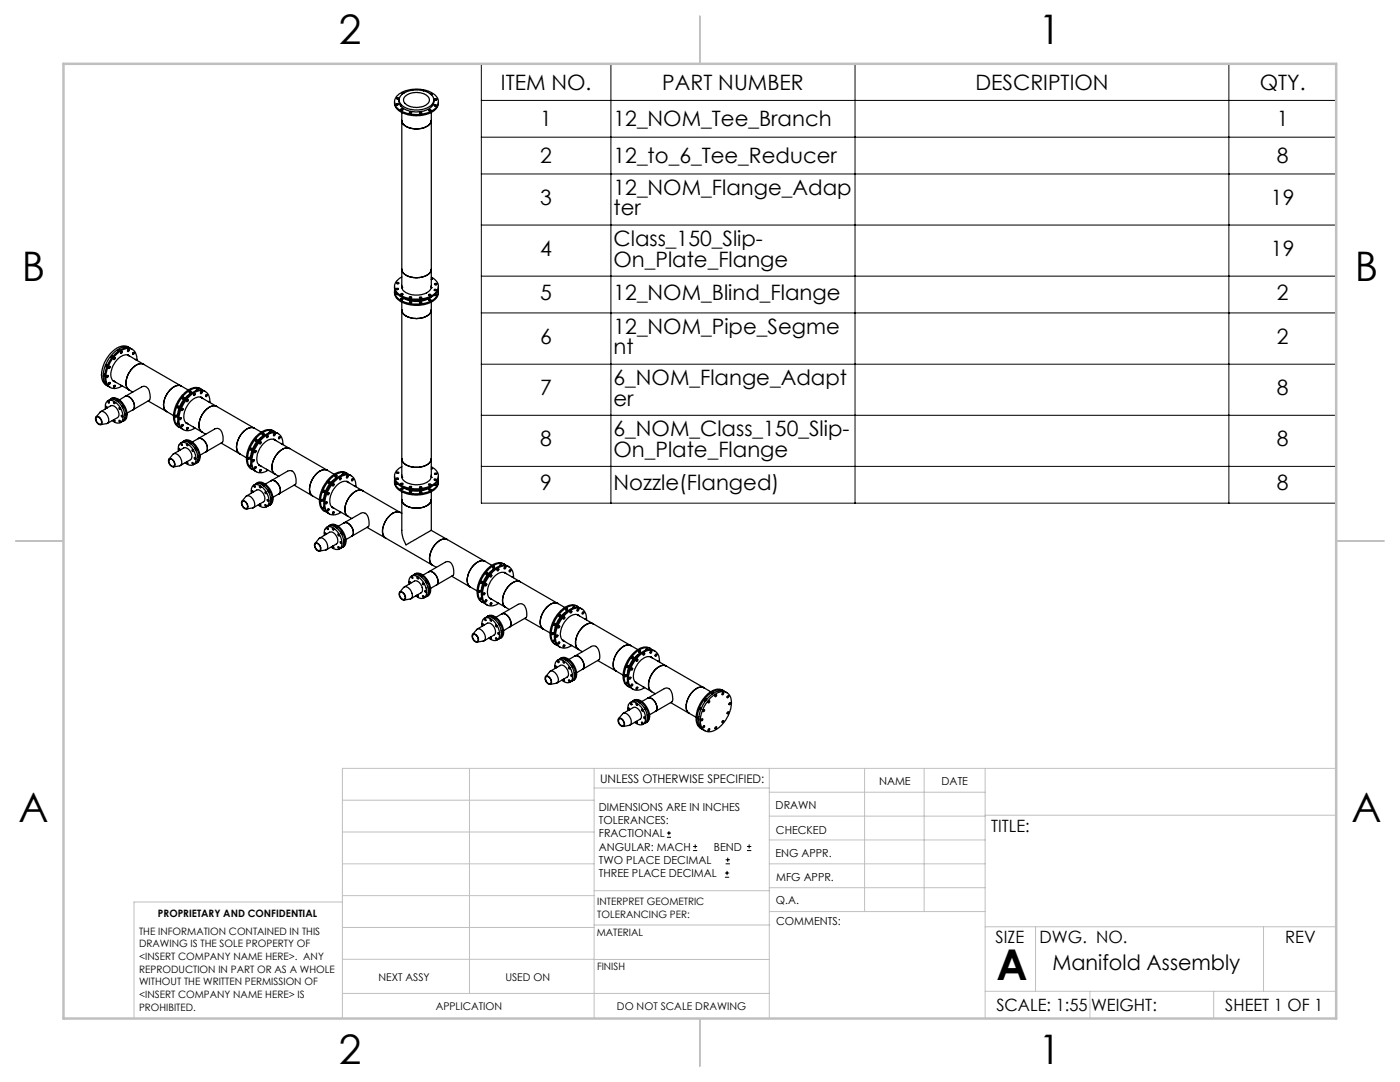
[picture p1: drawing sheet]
<svg xmlns="http://www.w3.org/2000/svg" width="279mm" height="216mm" viewBox="0 0 279 216" stroke-linecap="round" stroke-linejoin="round" font-family="sans-serif">
<g fill="none" stroke="#000" stroke-width=".25">
<path d="M79.2 19.6l.1-.1a.17 .17 0 0 1 .2 0 .17 .17 0 0 1 0 .3l-.3-.1zM79.2 19.1l.1-.1a6.2 6.2 0 0 1 7.8 .3 1.89 1.89 0 0 1-1 2.9l-.8 .3-1.8 .4-1.5-.1-1.4-.4a2.3 2.3 0 0 1-1.8-2.4zM79.3 19.8h.2M79.7 19.9v.4a2.63 2.63 0 0 0 2.7 2h1l1.2-.1a2.34 2.34 0 0 0 2-1.9v-.4M80.2 18.9l.6-.4 .9-.4 1-.1h1a2.76 2.76 0 0 1 2.9 1.9 2.28 2.28 0 0 1-2.2 1.9l-1.9 .1a2.73 2.73 0 0 1-2.8-1.9l.1-.7zM80.6 18.6a.19 .19 0 0 0-.2-.1 .19 .19 0 0 0-.1 .3M80.9 19.2l.7-.5 .7-.2h1.5a1.62 1.62 0 0 1 1.8 1.8l-.3 .4a3.5 3.5 0 0 1-4.7-.3 .93 .93 0 0 1 .3-1.2zM82.4 18h-.3M84.2 18.1h.3M85.8 18.7h.1a.16 .16 0 0 1 .3-.1 .16 .16 0 0 1-.1 .3M86.8 19.8l.1-.1a.18 .18 0 0 1 .3 .1 .18 .18 0 0 1-.1 .2 .18 .18 0 0 1-.3-.1zM86.9 20h.2"/>
<path d="M78.7 20.3a2.56 2.56 0 0 0 2.4 2.5l1.9 .3 1.8-.2a2.84 2.84 0 0 0 2.7-2.6M79.1 20.7h.1a.19 .19 0 0 1 .3 0 .19 .19 0 0 1 0 .3 .19 .19 0 0 1-.3-.1zM79.2 20.9h.2M80.1 21.7h.1a.18 .18 0 0 1 .2 .1 .18 .18 0 0 1 0 .2 .18 .18 0 0 1-.3 0l-.1-.1zM80.1 22h.2M80.2 24a2.26 2.26 0 0 0 2.4 1.7h1a2.34 2.34 0 0 0 2.5-1.7 2.64 2.64 0 0 1-3 1.7l-.9-.1a2.09 2.09 0 0 1-2-1.6zM80.2 21.9v.1M80.2 22.4v35M81.7 22.4h.1a.17 .17 0 0 1 .3-.1 .17 .17 0 0 1-.1 .3h-.3zM81.8 22.6h.2M83.9 22.6h.2M85.6 21.9a.19 .19 0 0 1 .3-.1 .19 .19 0 0 1 0 .3 .19 .19 0 0 1-.2 0 .19 .19 0 0 1-.1-.2z"/>
<path d="M85.7 22.1h.2M86.1 22.4v35M86.7 20.9a.2 .2 0 0 1 .4 0 .2 .2 0 0 1-.1 .3 .2 .2 0 0 1-.3-.1zM86.7 21.1h.3M78.7 58.2a2.62 2.62 0 0 0 2.4 2.4l1.6 .3h1.3l1.1-.3a2.63 2.63 0 0 0 2.4-2.4M78.7 57.2a2.62 2.62 0 0 0 2.4 2.5l1.6 .2h1.5a3.7 3.7 0 0 0 3.3-2.2v-.5M78.8 57.8a2.32 2.32 0 0 0 2 2.5l1.7 .4 2.3-.2a2.93 2.93 0 0 0 2.7-2.4v-.3M79.1 57.5h.1a.19 .19 0 0 1 .3 .1 .19 .19 0 0 1-.1 .2 .19 .19 0 0 1-.2-.1zM79.2 58.5a.18 .18 0 0 0-.1 .3 .18 .18 0 0 0 .3 0M79.2 58.8h.2M79.2 57.8h.2M79.3 56.6h.2"/>
<path d="M80.1 59.8h.2M80.1 58.8h.2M80.2 58.8h.1M80.2 53.7a2.37 2.37 0 0 0 2.5 1.7l1.5-.1a2.02 2.02 0 0 0 1.9-1.6M80.2 56.9a1.75 1.75 0 0 0 1.7 1.8l.8 .2 1.5-.1a1.9 1.9 0 0 0 1.9-1.9M80.2 55.3l-.2 .1a1.87 1.87 0 0 0-.8 2.9 6.3 6.3 0 0 0 7.6 .2 1.87 1.87 0 0 0-.7-3.2M80.2 57.1v.2M80.2 57.4h.1M80.2 59.8h.1M80.4 59.4h.1a5.3 5.3 0 0 0 5.4 0M81.7 59.2a.19 .19 0 0 1 .3 0 .19 .19 0 0 1 .1 .2h-.3zM81.8 59.4h.2"/>
<path d="M83.7 59.3a.18 .18 0 0 1 .3-.1 .18 .18 0 0 1 0 .3h-.3zM83.9 59.5h.2M85.5 59.8h.1a.2 .2 0 0 1 .2-.1 .2 .2 0 0 1 .1 .2h-.3zM85.7 59.9h.2M85.7 58.9h.2M86.1 55.5l.2 .1-.2 .2M86.1 57.1v.2M86.1 55.7v.1M86.1 57.4h.1M86.6 57.8l.2-.1a.19 .19 0 0 1 .3 0 .19 .19 0 0 1-.1 .3 .19 .19 0 0 1-.3 0zM86.7 58.9h.3M86.7 58h.3"/>
<path d="M86.9 56.8h.2M86.9 58.7a.19 .19 0 0 1 .1 .3 .19 .19 0 0 1-.3-.1h-.1M21 74.6a.19 .19 0 0 0-.3 .2 .19 .19 0 0 0 .2 .2M21.4 74.9a.18 .18 0 0 1 .2 .3 .17 .17 0 0 1-.3 0zM21.4 75l-.1 .1M21.4 72.9a.18 .18 0 0 0-.3 0 .18 .18 0 0 0 .2 .3M21.5 80l.4-.2a2.3 2.3 0 0 1 2.6 1.6l.1 .1a2 2 0 0 1-.2 2.6l-.4 .2M21.7 73.2a.15 .15 0 0 1 .3 0 .15 .15 0 0 1-.2 .2 .15 .15 0 0 1-.1-.1zM21.8 76.3a.16 .16 0 0 1 .2 .1 .16 .16 0 0 1-.1 .2 .16 .16 0 0 1-.2-.1zM21.8 73.2l-.1 .1M21.8 76.3l-.1 .3M21.9 79.7a1.61 1.61 0 0 1 2.2 .6l.7 1.1 .3 .8a1.43 1.43 0 0 1-.7 1.9"/>
<path d="M22.1 79.6a2.04 2.04 0 0 1 2.6 1.2l.6 1.3a1.61 1.61 0 0 1-.6 1.9M22.5 71.2a.17 .17 0 0 0-.3 0 .17 .17 0 0 0 .1 .2M22.5 76h.1M22.5 76l3.3 1.8M22.6 76l.2 .1M22.8 71.4a.15 .15 0 0 1 .2 .1 .15 .15 0 0 1-.1 .2 .15 .15 0 0 1-.2-.1zM22.8 71.4l-.1 .2M22.8 76.9l-.1 .2M23.2 80l.2-.2 .1 .4M23.4 79.8l.1 .2M23.5 80h.1M23.8 69.9a.19 .19 0 0 0-.2 0 .19 .19 0 0 0-.1 .2"/>
<path d="M24.1 76.8l.1 .1M24.1 70.2a.17 .17 0 0 1 .3 0 .17 .17 0 0 1-.1 .2l-.2 .1zM24.2 70.2l-.1 .1M25 79.1a1.84 1.84 0 0 1 1.8 2.1l-.3 .6M25 79.1l3.3-1.9a1.08 1.08 0 0 1 1.5 1.1l.2 .9-.1 .6-3.4 2M25 79.1h.1a1.86 1.86 0 0 1 1.5 2.6l-.1 .1M25 79.1l-1.2 .7M25.5 70.8h.1M25.5 70.8l3.2 1.9M25.5 69.8a.18 .18 0 0 1 .3 .1 .18 .18 0 0 1-.2 .2h-.2zM25.6 69.8l-.1 .2M25.6 70.9l.1 .1"/>
<path d="M25.8 77.8l.7 .4M25.9 69.4l-.3-.2a3.2 3.2 0 0 0-3.6 1.4l-1 1.5-.5 1.4a2.9 2.9 0 0 0 .7 3.3l.3 .2M25.9 71.1a1.88 1.88 0 0 0-2.5 .7l-.9 1.4a2.21 2.21 0 0 0 .3 2.9l.2 .1M26 69.5a2.67 2.67 0 0 0-3.4 .9l-1.2 1.6-.4 1.1-.4 1.2a2.45 2.45 0 0 0 1.1 2.8M26.4 69.7a2.65 2.65 0 0 0-3.2 .7l-1.3 1.5-.7 1.7a3 3 0 0 0 .8 3.7M26.5 70.4h.1a.15 .15 0 0 1 .2 0 .15 .15 0 0 1-.1 .2l-.2 .1zM26.6 70.4l-.1 .2M27 71.7l.2 .1M27.3 71.9a1.92 1.92 0 0 0-.8-2.1 1.92 1.92 0 0 0-2.3 .1l-.8 .7-1.1 1.2-.8 1.6-.3 1.2a2.26 2.26 0 0 0 1.3 2.9h.7l1.2-.5M28.7 72.7a2.37 2.37 0 0 0-2.7 1.3l-.4 .6-.4 1.2a1.81 1.81 0 0 0 .6 2M28.7 72.7a2.49 2.49 0 0 0-2.9 1.7l-.6 1.3a1.86 1.86 0 0 0 .6 2.1M28.7 72.7l7.5 4.3"/>
<path d="M36.2 77a2.29 2.29 0 0 0-2.7 1.3l-.6 1.1a2.2 2.2 0 0 0 .4 2.7M36.2 77a2.42 2.42 0 0 0-2.8 1.5l-.6 1.3a1.93 1.93 0 0 0 .5 2.3M36.2 77l1.4 .8M36.5 79.3l-.1 .2M37.4 79.8l-.1 .2M37.9 78.1l-.1 .1M38.2 78.5l-.8 .5-1.1 1.2-.6 1.3-.2 1.7M38.7 78.6l-.1 .1M39.3 77.7l-.1 .2M39.5 77.9a.19 .19 0 0 0-.3-.2 .19 .19 0 0 0 0 .3M40 78.3a.18 .18 0 0 1 .3-.1 .18 .18 0 0 1 .1 .2 .18 .18 0 0 1-.2 .1l-.2 .1zM40 79.3h.1"/>
<path d="M40 79.3l3.3 1.8M40.1 77.6a2.7 2.7 0 0 0-3.4 1l-1.1 1.4-.8 2a2.68 2.68 0 0 0 .9 3.2M40.1 78.2l-.1 .2M40.2 79.3l.1 .1M40.4 77.9a2.48 2.48 0 0 0-3.3 .6l-1.3 1.6-.7 1.4-.2 1a2.33 2.33 0 0 0 1.2 2.9M40.5 79.5a1.67 1.67 0 0 0-2.4 .5l-.6 .8-.6 1a2.11 2.11 0 0 0 .5 2.8h.1M41 78.1a2.85 2.85 0 0 0-3.6 1.1l-1.1 1.4-.5 1.1-.3 1.2a2.53 2.53 0 0 0 1.1 2.8M41.1 78.8a.18 .18 0 0 1 .3 .2 .18 .18 0 0 1-.3 .1h-.1zM41.1 78.8l-.1 .2M80.2 61.8a2.15 2.15 0 0 0 2.2 1.7l.9 .1 1.3-.3a1.83 1.83 0 0 0 1.5-1.5 2.51 2.51 0 0 1-2.7 1.7 2.84 2.84 0 0 1-3.2-1.5zM80.2 60.3v34.9M81.7 60.3l.1-.1a.19 .19 0 0 1 .3 0 .19 .19 0 0 1 0 .3 .19 .19 0 0 1-.3-.1z"/>
<path d="M81.8 60.4h.2M83.7 60.4a.22 .22 0 0 1 .3-.2 .22 .22 0 0 1 .1 .3h-.3zM83.9 60.5h.2M86.1 60.3v34.9M19.2 83.2l.8-.9a.9 .9 0 0 1 1.3 .5l.3 .6a.82 .82 0 0 1-.3 1.1l-1.2 .2M19.2 83.2a.9 .9 0 0 1 1.2 1 .48 .48 0 0 1-.4 .6 .48 .48 0 0 1-.6-.4l-.3-.6zM19.2 83.3a.86 .86 0 0 1 1 1.1 .51 .51 0 0 1-.5 .2 .51 .51 0 0 1-.4-.5l-.2-.5zM20.1 82.2l2.1-1.2a1.61 1.61 0 0 1 1.3 2.3l-2.1 1.2M21.1 81.6a1.18 1.18 0 0 1 1.1-1.7 3.4 3.4 0 0 1 2.2 4.1 1.29 1.29 0 0 1-2-.1M21.3 81.4a.16 .16 0 0 1-.2-.1 .16 .16 0 0 1 .2-.2v.3M21.6 80.1a.19 .19 0 0 1 .2 .1 .19 .19 0 0 1-.1 .2zM22.6 80.2h.1a.18 .18 0 0 1 .2 .1 .18 .18 0 0 1-.1 .2z"/>
<path d="M22.7 83.7a.18 .18 0 0 1 .3 .2 .18 .18 0 0 1-.3 .2l-.1-.3M24.2 82.9h.1a.16 .16 0 0 1 .2 .2 .16 .16 0 0 1-.3 0zM24.3 81a.17 .17 0 0 1 .3-.1 .17 .17 0 0 1 0 .3 .17 .17 0 0 1-.2 0zM24.5 81l.1 .2M24.9 82.5a.16 .16 0 0 1 .2 .2 .16 .16 0 0 1-.2 .1M25 82.5l.1 .2M25 82.6h.1M26.5 81.8l-1.2 .6M29.6 80l3.7 2.1M33.3 82.1l1.3 .8M33.7 91.7a.94 .94 0 0 1 1.2 1.1 .5 .5 0 0 1-.5 .4 .5 .5 0 0 1-.5-.4l-.2-.5zM33.7 91.6l.8-.9a1.18 1.18 0 0 1 1.6 .9l.1 .2a.82 .82 0 0 1-.4 1.2l-1.2 .2"/>
<path d="M33.8 91.7a.88 .88 0 0 1 1 1.1 .48 .48 0 0 1-.5 .3 .48 .48 0 0 1-.4-.5 .76 .76 0 0 1-.1-.9zM34.6 90.6l2.1-1.2a1.61 1.61 0 0 1 1.5 2l-.2 .3-2 1.2M35.1 82.9a.16 .16 0 0 1 .2 .1 .16 .16 0 0 1-.1 .2 .16 .16 0 0 1-.2-.2zM35.1 82.9l-.1 .2M35.5 81a.17 .17 0 0 1 .1 .3 .17 .17 0 0 1-.3 0zM35.5 81.1l-.1 .1M35.5 84.3l-.1 .2M35.5 84.2a.18 .18 0 0 0-.2 .3 .17 .17 0 0 0 .3 .1v-.1M35.6 90a1.16 1.16 0 0 1 .1-1.3 1.16 1.16 0 0 1 1.3-.4v.1a3.4 3.4 0 0 1 1.9 4.1 1.26 1.26 0 0 1-1.9-.2M35.9 89.8a.16 .16 0 0 0 0-.2 .16 .16 0 0 0-.2 .1l.2 .2M35.9 83.4a.16 .16 0 0 1 .2 .1 .16 .16 0 0 1-.1 .2 .16 .16 0 0 1-.2-.1zM35.9 83.4l-.1 .2"/>
<path d="M36.1 88.4l.3-.2a1.95 1.95 0 0 1 2.4 1.1l.4 .9a1.92 1.92 0 0 1-.3 2.3l-.3 .2M36.1 88.5a.17 .17 0 0 1 .3 .1 .17 .17 0 0 1-.2 .2zM36.3 81.6a.18 .18 0 0 1 .2-.1 .18 .18 0 0 1 .1 .2 .18 .18 0 0 1-.2 .2h-.2zM36.3 84.8a.17 .17 0 0 1 .3 .1 .17 .17 0 0 1-.2 .2h-.2zM36.3 81.6l-.1 .1M36.3 84.8l-.1 .1M36.5 88.2a1.48 1.48 0 0 1 2.1 .4l.2 .3a2.86 2.86 0 0 1 .6 3.4l-.4 .2M36.7 88a2.04 2.04 0 0 1 2.6 1.2l.5 1.3a1.52 1.52 0 0 1-.6 1.9M37.1 84.3h.1M37.1 84.3l3.2 1.9M37.2 84.5h.1M37.3 92.1a.18 .18 0 0 1 .2 .2 .18 .18 0 0 1-.2 .2l-.1-.3"/>
<path d="M37.4 85.3l-.1 .2M37.4 85.3a.17 .17 0 0 1 .1 .2 .17 .17 0 0 1-.2 .1zM37.8 88.4l.2-.2 .1 .3M38 88.3l.1 .2M38.1 88.4h-.1M38.1 88.5v.1M38.6 85.2l.2 .1M39.1 89.4l.1 .2M39.4 90.9a.16 .16 0 0 1 .3 .1 .16 .16 0 0 1-.2 .2M39.5 90.9l.2 .3M39.5 87.5a1.69 1.69 0 0 1 1.9 1.8l-.1 .6-.2 .3a1.66 1.66 0 0 0-.5-2.4 .83 .83 0 0 0-1.1-.3zM39.5 87.5l3.3-1.9a1.11 1.11 0 0 1 1.6 1.1l.1 1.2-.1 .4-4.5 2.5"/>
<path d="M39.5 87.5l-1.1 .7M39.6 91v.1M40.3 86.2l.8 .4M41.6 80.1l.1 .1M41.9 80.3a1.9 1.9 0 0 0-2.2-2.3l-.3 .1a6.4 6.4 0 0 0-3.6 6.6 1.78 1.78 0 0 0 3 .8l.1-.1M43.3 81.1a2.33 2.33 0 0 0-2.7 1.2l-.7 1.5a1.96 1.96 0 0 0 .4 2.4M43.3 81.1a2.42 2.42 0 0 0-2.8 1.4l-.6 1.4a1.97 1.97 0 0 0 .4 2.3M43.3 81.1l7.5 4.3M44.1 88.4l3.7 2.2M47.8 90.6l1.4 .7M48.3 100a1.02 1.02 0 0 1 1 .5 1.02 1.02 0 0 1-.1 1.1 1.13 1.13 0 0 1-.9-1.6zM49.2 99l2-1.2a1.58 1.58 0 0 1 1.6 1.8l-.1 .5-2.1 1.2"/>
<path d="M49.6 91.3a.18 .18 0 0 1 .3 .1 .18 .18 0 0 1-.2 .2h-.1zM49.7 91.3l-.1 .2M50 89.5a.16 .16 0 0 1 .3 0 .18 .18 0 0 1-.2 .3h-.1zM50.1 89.5l-.2 .2M50.1 92.7l-.2 .2M50.1 92.6a.18 .18 0 0 0-.2 .3 .18 .18 0 0 0 .3 .1M50.2 98.4a1.18 1.18 0 0 1 1-1.7h.1a3.5 3.5 0 0 1 2.2 4 1.18 1.18 0 0 1-2 .1M50.4 91.9a.17 .17 0 0 1 .3-.1 .17 .17 0 0 1-.1 .3h-.2zM50.5 98.2a.16 .16 0 0 0 0-.3 .16 .16 0 0 0-.3 .1l.2 .2M50.5 91.8l-.1 .2M50.7 96.8l.3-.2a2.26 2.26 0 0 1 2.6 1.5l.2 .6a1.84 1.84 0 0 1-.3 2.2l-.3 .2M50.8 85.4a2.51 2.51 0 0 0-2.9 1.7l-.4 .7a2.23 2.23 0 0 0 .3 2.8"/>
<path d="M50.8 85.4a2.34 2.34 0 0 0-2.7 1.3l-.5 1a2.25 2.25 0 0 0 .2 2.9M50.8 85.4l1.3 .8M50.9 90a.19 .19 0 0 1 .2 .2 .19 .19 0 0 1-.3 .1zM50.9 90l-.1 .2M50.9 93.2l-.1 .1M51 87.7a.15 .15 0 0 1 .2 .1 .15 .15 0 0 1-.1 .2 .15 .15 0 0 1-.2-.1zM51 87.7l-.1 .2M51.1 96.6a1.73 1.73 0 0 1 2.4 .8l.4 .6 .4 1a1.43 1.43 0 0 1-.7 1.9M51.3 96.4a1.8 1.8 0 0 1 2.4 .9 2.56 2.56 0 0 1 .3 3.4l-.2 .1M51.7 92.7l3.9 2.3M51.8 92.9h.1M51.9 93.8a.18 .18 0 0 1 .3 0 .18 .18 0 0 1-.2 .3l-.2-.1z"/>
<path d="M51.9 88.2l-.1 .2M51.9 93.8l-.1 .1M52 88.2a.19 .19 0 0 1 .1 .2 .19 .19 0 0 1-.3 .1zM52.4 96.8a.16 .16 0 0 1 .2-.1 .16 .16 0 0 1 .1 .2M52.4 86.5a.18 .18 0 0 1 .2 0 .18 .18 0 0 1 .1 .2 .18 .18 0 0 1-.2 .1l-.2-.1zM52.5 86.5l-.1 .2M52.6 96.7l.1 .2M52.6 96.8h.1M52.7 96.9l-.1 .1M52.8 86.9h-.1a5.4 5.4 0 0 0-2.6 4.7M53.2 93.6l.1 .1M53.3 87a.16 .16 0 0 1 .2 .1 .16 .16 0 0 1-.1 .2 .16 .16 0 0 1-.2-.2z"/>
<path d="M53.3 87l-.1 .2M53.7 97.8l.1 .2M53.8 86.1l-.1 .2M54 99.3a.16 .16 0 0 1 .2 .1 .16 .16 0 0 1-.2 .2M54 86.3v-.2a.2 .2 0 0 0-.2 0 .2 .2 0 0 0-.1 .3M54.1 99.3l.1 .3M54.1 95.9l3.3-1.9a1.12 1.12 0 0 1 1.6 1.1l.1 1.3-.2 .3M54.1 95.9l-1.1 .7M54.2 95.9a1.9 1.9 0 0 1 1.6 2.5l-.2 .2a1.74 1.74 0 0 0-.6-2.5l-.5-.3zM54.2 99.4h-.1M54.6 87.7h.1M54.6 87.7l3.2 1.8"/>
<path d="M54.7 86a2.7 2.7 0 0 0-3.4 1l-.7 .7-.7 1.1-.7 2a2.41 2.41 0 0 0 1.1 2.8M54.7 86.6l-.1 .2M54.7 86.6a.17 .17 0 0 1 .2 .1 .17 .17 0 0 1-.1 .2 .17 .17 0 0 1-.2-.1zM54.7 87.7l.1 .1M55 86.3a2.48 2.48 0 0 0-3.3 .6l-.8 .8-.7 1.1-.6 1.4-.1 .7a2.28 2.28 0 0 0 1.1 2.9h.1M55 87.9a1.78 1.78 0 0 0-2.4 .6l-.8 1.1a2.58 2.58 0 0 0 0 3.3l.3 .1M55.6 86.5a2.85 2.85 0 0 0-3.6 1.1l-1.1 1.4-.5 1.1-.3 1.2a2.53 2.53 0 0 0 1.1 2.8M55.7 87.2a.15 .15 0 0 1 .2 .1 .15 .15 0 0 1-.1 .2 .15 .15 0 0 1-.2-.2zM55.7 90.2l-.7 .8-.5 1.1a2.1 2.1 0 0 0 .4 2.5 2.16 2.16 0 0 1-.4-2.7l.5-1 .6-.7a1.94 1.94 0 0 1 2.2-.7 2.05 2.05 0 0 0-2.1 .7zM55.7 87.2l-.1 .2M56.1 88.5l.2 .1M56.4 88.7a1.88 1.88 0 0 0-.7-2 1.88 1.88 0 0 0-2.1-.1l-1 .6-.9 1.1a5.4 5.4 0 0 0-1.2 5.2 1.88 1.88 0 0 0 3 .3"/>
<path d="M57.8 89.5l7.5 4.3M58.7 96.8l3.7 2.2M58.9 96.7l-4.4 2.5M62.4 99l1.3 .7M64.2 99.7l-.1 .2M64.6 97.9l-.1 .2M64.6 97.9a.16 .16 0 0 1 .2 .1 .16 .16 0 0 1-.1 .2 .16 .16 0 0 1-.2-.1zM65.3 93.8a2.42 2.42 0 0 0-2.7 1.4l-.6 1.2a2.14 2.14 0 0 0 .4 2.6M65.3 93.8a2.49 2.49 0 0 0-2.7 1.4l-.6 1.2a2.17 2.17 0 0 0 .4 2.6M65.3 93.8l1.4 .9M65.4 98.4h.1a.17 .17 0 0 1 .1 .2 .17 .17 0 0 1-.3 0zM65.5 98.4l-.1 .2"/>
<path d="M65.6 96.1a.17 .17 0 0 1 .2 .1 .17 .17 0 0 1-.1 .2 .17 .17 0 0 1-.2 0zM65.6 96.1l-.1 .2M66.4 96.7a.18 .18 0 0 1 .2-.1 .18 .18 0 0 1 .1 .2 .18 .18 0 0 1-.2 .1l-.1 .1zM66.5 96.6l-.1 .2M67 94.9a.15 .15 0 0 1 .2 .2 .15 .15 0 0 1-.3 0zM67 94.9l-.1 .2M67.4 95.2l-1.2 .9-1 1.3-.5 1.6-.1 1M67.8 95.4a.18 .18 0 0 1 .3 .1 .18 .18 0 0 1-.2 .2h-.1zM67.9 95.4l-.1 .2M68.4 94.5l-.1 .2M68.6 94.7a.17 .17 0 0 0-.2-.2 .17 .17 0 0 0-.1 .2v.1M69.2 96.1h.1"/>
<path d="M69.2 96.1l3.2 1.8M69.3 95l-.2 .2M69.3 94.4a2.64 2.64 0 0 0-3.4 .8l-.6 .8-.8 1.1-.5 1.4a2.92 2.92 0 0 0 .7 3.4l.2 .2M69.3 96.1l.1 .1M69.6 94.7a2.35 2.35 0 0 0-3.2 .5l-1 1-.7 1-.4 1-.3 1.1a2.26 2.26 0 0 0 1.2 2.9M69.6 96.3a1.93 1.93 0 0 0-2.6 .7l-.7 1.2a2.45 2.45 0 0 0 .2 3.2h.1M70.1 94.9a2.7 2.7 0 0 0-3.4 .9l-.8 .9a5.2 5.2 0 0 0-.9 5.2l.7 .7M70.3 95.6l-.1 .2M70.3 95.6v-.1a.18 .18 0 0 1 .1 .3 .18 .18 0 0 1-.2 0zM70.7 96.9l.1 .1M71 97.1a1.93 1.93 0 0 0-.8-2.1 1.93 1.93 0 0 0-2.3 .1l-1.7 1.6-.9 1.6-.2 .8a2.83 2.83 0 0 0 .8 3.6 2.63 2.63 0 0 0 2.2-.5M72.4 97.9a2.41 2.41 0 0 0-2.8 1.5l-.6 1.1-.1 .6a1.73 1.73 0 0 0 .5 1.9"/>
<path d="M72.4 97.9a2.3 2.3 0 0 0-2.7 1.3l-.7 1.3a2.14 2.14 0 0 0 .4 2.5M72.4 97.9l7.5 4.4M78.7 96a2.56 2.56 0 0 0 2.4 2.5l1.2 .2 1 .1 2-.3 .8-.4M78.7 95a2.56 2.56 0 0 0 2.4 2.5l1.4 .3 1.5-.1a3.6 3.6 0 0 0 3.5-2.3v-.4M78.8 95.6a2.37 2.37 0 0 0 2 2.5l1.9 .4h1.5a3.7 3.7 0 0 0 3.3-2.2v-.7M79.1 95.4a.2 .2 0 0 1 .2-.1 .2 .2 0 0 1 .1 .3h-.3zM79.2 96.4a.17 .17 0 0 0-.1 .2 .17 .17 0 0 0 .3 0M79.2 96.6h.2M79.2 94.3a.2 .2 0 0 1 .3-.2 .2 .2 0 0 1 .1 .3 .2 .2 0 0 1-.3 0zM79.2 95.6h.2M79.3 94.4h.2M80 96.4a.18 .18 0 0 1 .3 0 .18 .18 0 0 1 0 .3l-.3-.1z"/>
<path d="M80.1 97.6h.2M80.1 96.7h.2M80.2 96.6v.1M80.2 91.5a2.41 2.41 0 0 0 2.4 1.7l1.7-.1a2.05 2.05 0 0 0 1.8-1.6 2.51 2.51 0 0 1-2.7 1.7h-.8a2.25 2.25 0 0 1-2.4-1.7zM80.2 94.8a1.89 1.89 0 0 0 2 1.8l1.3 .1a2.31 2.31 0 0 0 2.6-1.8v-.1M80.2 93.1a1.89 1.89 0 0 0-.9 3.1l.9 .7 .9 .4 1.6 .2h1.3a3.7 3.7 0 0 0 3.5-2.2 2.1 2.1 0 0 0-1.4-2.2M80.2 95v.1M80.2 99.7a2.47 2.47 0 0 0 2.8 1.7l1.2-.1a2.1 2.1 0 0 0 1.9-1.6 2.64 2.64 0 0 1-3 1.7l-1.2-.2a1.94 1.94 0 0 1-1.7-1.5zM80.2 95.2h.1M80.2 98.1v8.1l.2 1.2 .4 .9a.38 .38 0 0 0 .3 .4 .38 .38 0 0 0 .5-.3l4.5-2.6M80.2 97.6h.1M80.4 97.2l1.1 .6 1.3 .2 1.9-.2 1.2-.6"/>
<path d="M81.7 97.1l.2-.1a.18 .18 0 0 1 .2 .1 .18 .18 0 0 1 0 .3 .18 .18 0 0 1-.3-.1zM81.8 98h.1a.18 .18 0 0 1 .2 .1 .18 .18 0 0 1-.1 .3 .18 .18 0 0 1-.2-.2zM81.8 98.3h.2M81.8 97.3h.2M83.9 98.3h.2M83.9 97.3h.2M85.5 97.6h.1a.19 .19 0 0 1 .3-.1 .19 .19 0 0 1 0 .3 .19 .19 0 0 1-.2 0zM85.5 96.6h.1a.19 .19 0 0 1 .3-.1 .19 .19 0 0 1 0 .3 .19 .19 0 0 1-.2 0zM85.7 97.8h.2M85.7 96.8h.2M86.1 93.3l.2 .2-.2 .1M86.1 95v.1"/>
<path d="M86.1 93.6h.1M86.1 95.2h.1M86.1 98.1v7.7M86.6 95.6h.1a.2 .2 0 0 1 .3-.1 .2 .2 0 0 1 0 .3 .2 .2 0 0 1-.3 0zM86.7 96.8h.3M86.7 95.8h.3M86.9 94.7h.2M86.9 96.6h.1a.19 .19 0 0 1-.1 .3 .19 .19 0 0 1-.3-.2M87.5 96a2.15 2.15 0 0 1-1.4 2.1M48.3 100l.8-.9a1.19 1.19 0 0 1 1.6 .9v.1a.86 .86 0 0 1-.3 1.3l-1.2 .2M48.3 100.1a.86 .86 0 0 1 .9 .4 .86 .86 0 0 1 0 1h-.2a1.15 1.15 0 0 1-.7-1.4zM51.8 100.6a.17 .17 0 0 0 0 .3 .17 .17 0 0 0 .3-.1l-.3-.2"/>
<path d="M62.9 108.4l.7-.9a1.05 1.05 0 0 1 1.6 .7v.1a.94 .94 0 0 1-.2 1.4l-1.3 .3M62.9 108.4a.98 .98 0 0 1 1.1 1.2 .5 .5 0 0 1-.5 .4 .5 .5 0 0 1-.5-.5l-.2-.6zM62.9 108.5l.1-.1a.88 .88 0 0 1 .8 .5 .88 .88 0 0 1-.1 1 1.02 1.02 0 0 1-.8-1.4zM63.8 107.4l2-1.2a1.64 1.64 0 0 1 1.6 2l-.2 .3-2.1 1.2M64.6 101.1l-.1 .2M64.7 101a.18 .18 0 0 0-.2 .2 .18 .18 0 0 0 .2 .2M64.7 106.8a1.21 1.21 0 0 1 1.1-1.7 3.4 3.4 0 0 1 2.3 4.2 1.29 1.29 0 0 1-2-.2M65.1 106.6a.16 .16 0 0 0-.1-.3 .16 .16 0 0 0-.2 .2l.2 .1M65.1 106.6h.1M65.1 100.2l-.1 .2M65.2 105.2l.4-.2a2.4 2.4 0 0 1 2.6 1.7l.2 .4a1.8 1.8 0 0 1-.3 2.2M65.5 101.6a.18 .18 0 0 1 .2 .1 .18 .18 0 0 1-.2 .2l-.2-.1z"/>
<path d="M65.5 101.6l-.1 .2M65.6 105a1.66 1.66 0 0 1 2.3 .6l.7 1.1 .2 .7a1.43 1.43 0 0 1-.7 1.9M65.8 104.8a2 2 0 0 1 2.6 1.1l.6 1.4a1.55 1.55 0 0 1-.6 1.9M66.2 101.2l3.2 1.8M66.3 101.2l.2 .1M66.4 105.4a.15 .15 0 0 1 .2 .1 .15 .15 0 0 1-.2 .2zM66.4 109h.1a.16 .16 0 0 1 .2 .2 .16 .16 0 0 1-.3 .1v-.3M66.5 102.2l-.1 .1M67 105.2a.16 .16 0 0 1 .2-.1 .16 .16 0 0 1 0 .3M67.1 105.1l.1 .2M67.2 105.2h.1M67.5 106.5a.16 .16 0 0 1 .2 .2 .16 .16 0 0 1-.2 .2z"/>
<path d="M67.8 102.1h.1M67.9 108.1a.16 .16 0 0 1 .2 0 .16 .16 0 0 1 0 .2 .16 .16 0 0 1-.2 0zM68.1 106.2a.17 .17 0 0 1 .2 .1 .17 .17 0 0 1-.2 .2zM68.1 109.3l-.4 .2M68.2 106.2l.1 .2M68.5 107.7l.3 .3M68.7 107.8l.1 .1M68.7 104.3a1.86 1.86 0 0 1 1.8 2l-.1 .5-.2 .2M68.7 104.3l3.3-1.9a1.18 1.18 0 0 1 1.6 1.3v1.4l-3.4 1.9M68.7 104.3a1.82 1.82 0 0 1 1.8 1.9v.4l-.3 .4M68.7 107.8h.1M68.7 104.3l-1.2 .7"/>
<path d="M68.8 108l-.2 .1M69.4 103l.8 .5M70.2 107l-1.2 .7M73.2 105.2l3.7 2.2M76.9 107.4l9.4 5.4M79.7 118.3a.87 .87 0 0 1 .9 0 .87 .87 0 0 1 .3 .9 .47 .47 0 0 1-.3 .6 .47 .47 0 0 1-.6-.4l-.3-.4zM79.8 118.2l.7-1a1.17 1.17 0 0 1 1.7 1v.1a.86 .86 0 0 1-.3 1.2l-1.3 .2M79.8 118.3a.81 .81 0 0 1 1.1 .8 .44 .44 0 0 1-.4 .6 .44 .44 0 0 1-.5-.5 .86 .86 0 0 1-.2-.9zM79.9 102.3a2.22 2.22 0 0 0-2.6 1.1l-.6 1.1a2.27 2.27 0 0 0 .2 2.9M79.9 102.3l.3 .1M80.7 117.1l2-1.1a1.54 1.54 0 0 1 1.6 1.6v.4l-.2 .3-2.1 1.2M81.6 116.6v-.1a1.17 1.17 0 0 1 1.3-1.6l.6 .2 .7 .6 .6 1.1a1.87 1.87 0 0 1-.3 2.5 1.64 1.64 0 0 1-1.5-.4"/>
<path d="M82 116.4a.16 .16 0 0 0-.1-.3 .16 .16 0 0 0-.2 .1l.2 .2M82.1 115l.4-.2a1.99 1.99 0 0 1 2.3 1.1l.3 .5a2.11 2.11 0 0 1-.1 2.7l-.4 .2M82.5 114.7a1.52 1.52 0 0 1 2.2 .6l.7 .9 .3 1a1.43 1.43 0 0 1-.7 1.9M82.7 114.6a1.93 1.93 0 0 1 2.6 1.1l.6 1.4a1.52 1.52 0 0 1-.6 1.9M83.2 118.8a.16 .16 0 0 1 .3 0 .16 .16 0 0 1-.2 .2zM83.9 114.9a.17 .17 0 0 1 .2 0 .17 .17 0 0 1 0 .2M84 114.8l.1 .2M84.1 114.9v.1M84.1 115.1h.1M84.3 116.3a.17 .17 0 0 1 .3 .1 .17 .17 0 0 1-.2 .2zM85.1 116l.1 .2M85.5 117.5a.16 .16 0 0 1 .2 .1 .16 .16 0 0 1-.2 .2"/>
<path d="M85.5 117.5l.2 .2M85.6 114.1a1.9 1.9 0 0 1 1.7 2.3l-.2 .3M85.6 114.1l3.3-1.9a1.11 1.11 0 0 1 1.6 1.1l.1 .6-.1 .9-3.4 1.9M85.6 114.1a1.86 1.86 0 0 1 1.6 2.6h-.1M85.6 114.1l-1.2 .7M85.6 117.6h.1M86.1 105.8l3.2 1.9M86.3 112.8l.8 .4M87.1 116.7l-1.2 .7M89.3 107.7a2.3 2.3 0 0 0-2.6 1.2l-.7 1.3a2.21 2.21 0 0 0 .3 2.6M89.3 107.7a2.55 2.55 0 0 0-2.9 1.6l-.5 .9a2.17 2.17 0 0 0 .4 2.6M89.3 107.7l7.5 4.3"/>
<path d="M90.1 115l3.7 2.1M93.8 117.1l1.4 .8M95.7 117.8a.18 .18 0 0 1 .2 .3 .17 .17 0 0 1-.3 0zM95.7 117.9l-.1 .1M96.1 116a.15 .15 0 0 1 .1 .1 .15 .15 0 0 1-.1 .2 .15 .15 0 0 1-.1-.1zM96.1 116l-.1 .2M96.1 119.2l-.1 .3M96.1 119.2a.18 .18 0 0 0-.2 .2 .18 .18 0 0 0 .3 .1M96.6 118.4l-.2 .1M96.8 112a2.42 2.42 0 0 0-2.7 1.4l-.6 1.1a2.22 2.22 0 0 0 .3 2.6M96.8 112a2.41 2.41 0 0 0-2.8 1.5l-.5 1a2.25 2.25 0 0 0 .3 2.6M96.8 112l1.4 .8"/>
<path d="M96.9 116.6a.18 .18 0 0 1 .2 0 .18 .18 0 0 1 .1 .2 .18 .18 0 0 1-.3 .1l-.1-.1zM96.9 119.8a.18 .18 0 0 1 .3 .1 .18 .18 0 0 1-.3 .2h-.1zM96.9 116.5l-.1 .2M96.9 119.7l-.1 .2M97 114.3a.18 .18 0 0 1 .3 .1 .18 .18 0 0 1-.1 .2 .18 .18 0 0 1-.2 0zM97.1 114.3l-.1 .2M97.7 119.3l3.2 1.9M97.8 119.4l.1 .1M97.9 114.8a.18 .18 0 0 1 .3 .2 .18 .18 0 0 1-.3 .1zM97.9 114.8l-.1 .2M98.5 113.1a.19 .19 0 0 1 .2 .2 .19 .19 0 0 1-.3 .1zM98.5 113.1l-.1 .1"/>
<path d="M98.8 113.4l-1.3 1-.9 1.3-.5 1.6v.9M99.3 113.5a.18 .18 0 0 1 .2 .3 .17 .17 0 0 1-.3 0zM99.3 113.6l-.1 .1M99.9 112.7l-.1 .2M100 112.9a.17 .17 0 0 0-.1-.3 .17 .17 0 0 0-.1 .2l-.1 .1M100.6 114.2h.1M100.6 114.2l3.3 1.9M100.7 112.6a2.69 2.69 0 0 0-3.3 .8l-1.4 1.9-.6 1.3-.1 .8a2.43 2.43 0 0 0 1 2.8M100.7 113.2l-.1 .1M100.8 114.3l.1 .1M101 112.9a2.35 2.35 0 0 0-3.2 .4l-1.2 1.4-.8 1.6a3.2 3.2 0 0 0 .5 3.9l.4 .2M101.1 114.5a1.8 1.8 0 0 0-2.5 .6l-.8 1.2a2.4 2.4 0 0 0 .1 3.2l.2 .1"/>
<path d="M101.6 113.1a2.7 2.7 0 0 0-3.5 .9l-.7 .9a5.2 5.2 0 0 0-1 5.2l.8 .6M101.7 113.8a.18 .18 0 0 1 .3 .1 .18 .18 0 0 1-.2 .2h-.2zM101.7 113.8l-.1 .1M102.2 115.1l.1 .1M102.5 115.3a1.99 1.99 0 0 0-1.7-2.4h-.2a5.6 5.6 0 0 0-4 4.2l-.3 .9a2.28 2.28 0 0 0 1.2 2.8 2.38 2.38 0 0 0 2-.4M103.9 116.1a2.41 2.41 0 0 0-2.8 1.4l-.6 1.1-.2 .8a1.7 1.7 0 0 0 .6 1.8M103.9 116.1a2.44 2.44 0 0 0-2.8 1.4l-.6 1.1a2.07 2.07 0 0 0 .4 2.6M103.9 116.1l8.8 5.1M94.3 126.6l.8-.9a.94 .94 0 0 1 1.5 .6l.1 .1a.97 .97 0 0 1-.3 1.5l-1.2 .2M94.3 126.6a.98 .98 0 0 1 1.2 1.1 .48 .48 0 0 1-.5 .4 .48 .48 0 0 1-.5-.4l-.3-.6zM94.4 126.6a.88 .88 0 0 1 .9 .5 .88 .88 0 0 1-.1 1 1.07 1.07 0 0 1-.8-1.5zM95.3 125.5l2-1.1a1.56 1.56 0 0 1 1.3 2.3l-2 1.2"/>
<path d="M96.2 125a1.16 1.16 0 0 1 .2-1.4 1.16 1.16 0 0 1 1.3-.2 3.6 3.6 0 0 1 1.9 4 1.28 1.28 0 0 1-2.1-.1M96.5 124.8a.17 .17 0 0 1-.3-.1 .17 .17 0 0 1 .2-.2l.1 .3M96.7 123.5l.1-.1a.21 .21 0 0 1 .2 .2 .21 .21 0 0 1-.1 .2zM96.7 123.4l.3-.2a2.1 2.1 0 0 1 2.5 1.3l.4 .9a1.66 1.66 0 0 1-.3 2.1l-.4 .2M97.1 123.1a1.61 1.61 0 0 1 2.2 .6l.5 .7 .4 .8a1.57 1.57 0 0 1-.6 2.3M97.3 123a1.82 1.82 0 0 1 2.4 .9l.7 1.5a1.55 1.55 0 0 1-.6 2M97.8 123.6h.1a.15 .15 0 0 1 .2 .1 .15 .15 0 0 1-.2 .2zM97.9 127.1a.16 .16 0 0 1 .2 .1 .16 .16 0 0 1 0 .2 .16 .16 0 0 1-.3 0v-.2M97.9 120.3l-.1 .2M98.4 123.4v-.1a.16 .16 0 0 1 .3 0 .16 .16 0 0 1 0 .2M98.6 123.2l.1 .2M98.7 123.3l-.1 .1"/>
<path d="M99.2 120.2l.2 .1M99.3 126.3a.16 .16 0 0 1 .3 .1 .16 .16 0 0 1-.2 .2zM99.5 124.4a.16 .16 0 0 1 .3 .1 .16 .16 0 0 1-.2 .2zM99.7 124.4l.1 .2M100 125.9l.3 .3M100.1 125.9l.2 .2M100.2 122.5a1.8 1.8 0 0 1 1.8 2l-.3 .6M100.2 122.5l3.2-1.9a1.09 1.09 0 0 1 1.6 1.1l.1 .6-.1 .9-3.3 1.9M100.2 122.5a1.7 1.7 0 0 1 1.8 1.5 1.02 1.02 0 0 1-.3 1.1M100.2 126h.1M100.2 122.5l-1.2 .7M100.3 126.2h-.3"/>
<path d="M100.9 121.2l.8 .4M101.7 125.1l-1.2 .7M104.7 123.4l3.7 2.1M108.4 125.5l1.4 .8M108.9 135l.8-.9a1.02 1.02 0 0 1 1.4 .6l.1 .2a.94 .94 0 0 1-.2 1.4l-1.2 .3M108.9 135a1.02 1.02 0 0 1 1.2 1.2 .57 .57 0 0 1-.6 .3 .57 .57 0 0 1-.5-.4l-.2-.6zM109 135a.86 .86 0 0 1 .8 .5 .86 .86 0 0 1-.1 1l-.3-.2-.4-.3-.1-.4zM109.1 121.2l.2-.2a1.8 1.8 0 0 1 2.1-.6 2.38 2.38 0 0 0-2.9 1.5l-.4 1a2.18 2.18 0 0 0 .3 2.6 2.66 2.66 0 0 1 0-3.4zM109.8 133.9l2-1.1a1.43 1.43 0 0 1 1.6 1.4l.1 .5-.3 .4-2 1.2M110.3 126.3l-.1 .2M110.3 126.2h.1a.18 .18 0 0 1 .1 .3 .18 .18 0 0 1-.3-.1zM110.6 124.5l-.1 .1"/>
<path d="M110.6 127.7l-.1 .1M110.7 124.4a.18 .18 0 0 1 .2 .2 .18 .18 0 0 1-.2 .2 .18 .18 0 0 1-.2-.2 .18 .18 0 0 1 .2-.2zM110.7 127.6l-.1 .1a.16 .16 0 0 0-.1 .2 .16 .16 0 0 0 .3 0M110.8 133.4a1.17 1.17 0 0 1 .1-1.3 1.17 1.17 0 0 1 1.4-.3l1 .8 .6 .8 .3 .9a1.29 1.29 0 0 1-.9 1.9l-.7-.1-.5-.4M111.1 133.2a.17 .17 0 0 0 0-.2 .17 .17 0 0 0-.3 0l.2 .2M111.1 126.8a.2 .2 0 0 1 .3 .1 .2 .2 0 0 1-.3 .2h-.1zM111.1 126.8l-.1 .2M111.2 131.8l.4-.2a2.43 2.43 0 0 1 2.7 1.7l.2 .8a1.58 1.58 0 0 1-.4 1.8l-.3 .2M111.4 128.2a.18 .18 0 0 1 .3 0 .18 .18 0 0 1-.1 .3l-.2-.1zM111.4 125h.1a.15 .15 0 0 1 .2 0 .15 .15 0 0 1-.1 .2 .15 .15 0 0 1-.2 0 .15 .15 0 0 1 0-.2zM111.5 125l-.1 .1M111.5 128.2l-.1 .1"/>
<path d="M111.5 122.8a.19 .19 0 0 1 .3-.2 .19 .19 0 0 1 .1 .3 .19 .19 0 0 1-.2 .1h-.2zM111.7 131.6a1.52 1.52 0 0 1 2.1 .5l.6 .8 .4 1a1.49 1.49 0 0 1-.6 2M111.7 122.7l-.2 .2M111.9 131.4a1.86 1.86 0 0 1 2.3 .9l.5 .8 .3 .8a1.63 1.63 0 0 1-.6 1.9M112.3 127.7h.1M112.3 127.7l3.2 1.9M112.4 127.8l.1 .1M112.4 123.3a.17 .17 0 0 1 .3-.1 .17 .17 0 0 1-.1 .3h-.2zM112.5 128.7a.16 .16 0 0 1 .2 .1 .16 .16 0 0 1-.1 .2 .16 .16 0 0 1-.2-.1zM112.5 123.2l-.1 .2M112.5 128.7l-.1 .2M113 131.8l.1-.2 .2 .3"/>
<path d="M113 121.5l-.1 .1M113.1 131.7l.2 .2M113.2 131.8h.1M113.3 131.9h-.1M113.4 121.8l-1.2 .9-.9 1.1-.6 1.5v1.3M113.8 128.6l.1 .1M113.9 121.9a.18 .18 0 0 1 .2 .3 .17 .17 0 0 1-.3 0zM113.9 122l-.1 .1M114.1 132.8a.17 .17 0 0 1 .2 .1 .17 .17 0 0 1-.1 .2zM114.2 132.8l.2 .2M114.4 121.1l-.1 .2M114.6 134.3l.2 .2"/>
<path d="M114.6 121.2a.18 .18 0 0 0-.2-.2 .18 .18 0 0 0-.1 .3v.1M114.7 134.3l.1 .2M114.7 130.9a1.6 1.6 0 0 1 1.8 1.5v.1a.9 .9 0 0 1-.3 1.1M114.7 130.9l3.3-1.9a1.13 1.13 0 0 1 1.6 1.1l.1 .6-.1 .9-3.4 2M114.7 130.9a1.66 1.66 0 0 1 1.8 1.7v.7l-.3 .3M114.7 130.9l-1.2 .7M114.8 134.4h-.1M114.8 134.5l-.2 .1M115.2 122.7l3.2 1.8M115.2 122.6v.1M115.3 121.6a.19 .19 0 0 1 .3 .1 .19 .19 0 0 1-.3 .2h-.1zM115.3 121a2.65 2.65 0 0 0-3.2 .7l-1 1.1-.9 1.8a3.2 3.2 0 0 0 .5 3.9l.2 .1"/>
<path d="M115.3 121.6l-.1 .2M115.3 122.7l.1 .1M115.5 129.6l.7 .4M115.6 121.2a2.28 2.28 0 0 0-3.1 .4l-.9 .9-.8 1.1-.7 2.1a2.43 2.43 0 0 0 1.1 3.1M115.6 122.9a1.95 1.95 0 0 0-2.6 .8l-.9 1.4a2.07 2.07 0 0 0 .5 2.9h.1M116.1 121.5a2.58 2.58 0 0 0-3.2 .7l-.9 1-.6 .9-.5 1.4a3 3 0 0 0 .6 3.5l.3 .1M116.2 133.6l-1.1 .6M116.3 122.1a.18 .18 0 0 1 .2 .3 .18 .18 0 0 1-.3 0zM116.3 122.2l-.1 .1M116.7 123.5l.2 .1M117.1 123.7a1.95 1.95 0 0 0-2-2.4 6.1 6.1 0 0 0-4 7 1.89 1.89 0 0 0 3 .5M118.4 124.5a2.33 2.33 0 0 0-2.7 1.3l-.5 .8-.3 1.1a1.81 1.81 0 0 0 .6 1.9"/>
<path d="M118.4 124.5a2.29 2.29 0 0 0-2.7 1.3l-.6 1.1a2.16 2.16 0 0 0 .4 2.7M118.4 124.5l7.5 4.3M119.3 131.8l3.7 2.1M123 133.9l1.4 .8M124.8 134.7a.19 .19 0 0 1 .3 .2 .19 .19 0 0 1-.3 .1h-.1zM124.8 134.7l-.1 .2M125.2 132.9a.18 .18 0 0 1 .2 .2 .18 .18 0 0 1-.2 .1zM125.2 132.9l-.1 .1M125.2 136.1l-.1 .1M125.3 136a.18 .18 0 0 0-.2 .2 .18 .18 0 0 0 .2 .1M125.7 135.1a.18 .18 0 0 1 .2 .3 .17 .17 0 0 1-.3 0zM125.7 135.2l-.1 .2"/>
<path d="M125.9 128.8a2.27 2.27 0 0 0-2.6 1.3l-.5 .7a2.39 2.39 0 0 0 .2 3.1M125.9 128.8a2.31 2.31 0 0 0-2.7 1.4l-.4 .7-.4 1.1a1.72 1.72 0 0 0 .6 1.9M125.9 128.8l1.4 .8M126 133.3l-.1 .2M126 136.6l-.1 .1M126.2 139.9a1.65 1.65 0 0 1 2.4 .8l.5 .9 .3 .8a1.43 1.43 0 0 1-.7 1.9M126.2 131.1a.19 .19 0 0 1 .3 .2 .19 .19 0 0 1-.3 .1h-.1zM126.2 131.1l-.1 .2M126.4 139.8a1.91 1.91 0 0 1 2.5 1.1l.7 1.4a1.59 1.59 0 0 1-.7 1.9M126.8 136.1h.1M126.8 136.1l3.2 1.9M126.9 136.2l.1 .1"/>
<path d="M127 137.2a.19 .19 0 0 1 .3 .2 .19 .19 0 0 1-.3 .1zM127.1 131.6a.15 .15 0 0 1 .2 .1 .15 .15 0 0 1-.1 .2 .15 .15 0 0 1-.2-.1zM127.1 131.6l-.1 .2M127.1 137.2l-.1 .1M127.6 129.9l-.1 .2M128 130.2l-.8 .5-1.2 1.3-.7 1.8-.1 1.2M128.1 140l4.5-2.6a1.13 1.13 0 0 1 1.6 1.1l.1 1.2-.2 .3-3.3 2M128.3 137l.2 .1M128.4 130.4a.15 .15 0 0 1 .2 .1 .15 .15 0 0 1-.1 .1 .15 .15 0 0 1-.2 0zM128.4 130.4l-.1 .2M129 129.5l-.1 .2M129.2 129.6a.16 .16 0 0 0-.2-.2 .16 .16 0 0 0-.1 .2v.2"/>
<path d="M129.3 139.3a1.75 1.75 0 0 1 1.8 1.7v.7l-.3 .3a1.77 1.77 0 0 0-.6-2.5l-.5-.3zM129.8 130a.18 .18 0 0 1 .3 .1 .18 .18 0 0 1-.2 .2l-.2-.1zM129.8 131.1h.1M129.8 131.1l10.7 6.1M129.9 129.4a2.85 2.85 0 0 0-3.6 1.1l-1.1 1.4-.8 2.1a2.57 2.57 0 0 0 1 3M129.9 130l-.1 .2M129.9 131.1l.1 .1M130 138l.8 .4M130.1 129.6a2.48 2.48 0 0 0-3.3 .6l-1.3 1.7-.7 1.5-.2 .9a2.37 2.37 0 0 0 1.2 2.9M130.2 131.3a1.63 1.63 0 0 0-2.3 .4l-.6 .7-.5 .9a2.27 2.27 0 0 0 .3 3l.1 .1M130.7 129.9a2.69 2.69 0 0 0-3.3 .8l-1.2 1.4-.6 1.2-.3 1.2a2.53 2.53 0 0 0 1 3M130.7 133.6l.3-.2a1.86 1.86 0 0 1 2-.5 2.55 2.55 0 0 0-2.9 1.6l-.6 1.4a1.86 1.86 0 0 0 .5 2.1 2.45 2.45 0 0 1-.1-3.1z"/>
<path d="M130.8 130.6a.16 .16 0 0 1 .3 0 .16 .16 0 0 1-.1 .3h-.3zM130.9 130.6l-.2 .2M131.3 131.9l.1 .1M131.6 132.1a1.94 1.94 0 0 0-1.8-2.4 5.7 5.7 0 0 0-4.1 4.2 3.2 3.2 0 0 0 .6 3.6 2.22 2.22 0 0 0 2.4-.3M140.5 137.2a2.42 2.42 0 0 0-2.8 1.4l-.5 1a2.23 2.23 0 0 0 .3 2.7M140.5 137.2a2.46 2.46 0 0 0-2.8 1.5l-.5 .9a2.3 2.3 0 0 0 .3 2.7M140.5 137.2l1.4 .8M140.8 139.5l-.1 .2M141 139.6a.19 .19 0 0 0-.3 0 .19 .19 0 0 0 .1 .3M141.8 139.2l.3-.2a2.37 2.37 0 0 1 3.4-.4 4.7 4.7 0 0 1-.6 4.9l-.5 .8a3.3 3.3 0 0 1-3.7 1.5 2.87 2.87 0 0 1-.7-3.5l.8-1.8zM142.2 138.3l-.1 .2M142.4 138.3a.2 .2 0 0 0-.3 0 .2 .2 0 0 0 0 .3"/>
<path d="M142.9 138.6a.17 .17 0 0 1 .1 .3 .17 .17 0 0 1-.3 0zM144.2 138.3a.16 .16 0 0 1 .2 .2 .16 .16 0 0 1-.3 0zM144.4 137.8a2.84 2.84 0 0 0-3.6 1.2l-1.2 1.6-.6 2a2.55 2.55 0 0 0 1 2.9M144.6 137.9a2.66 2.66 0 0 0-3.3 .8l-.8 .9a5.5 5.5 0 0 0-1.1 5.2l.4 .5 .4 .2M145.1 138.2l-.4-.2a3.1 3.1 0 0 0-3.5 1.4l-.9 1.2-.8 2.1a2.73 2.73 0 0 0 .8 2.9l.4 .2M145.2 138.9a.16 .16 0 0 1 .2 .1 .16 .16 0 0 1-.1 .2 .16 .16 0 0 1-.2-.1zM123.4 143.4l.8-.9a1.08 1.08 0 0 1 1.6 .8l.1 .3a.82 .82 0 0 1-.3 1.1l-1.2 .3M123.5 143.5a.74 .74 0 0 1 1 .7 .43 .43 0 0 1-.1 .7 .43 .43 0 0 1-.6-.3l-.4-.6zM123.5 143.3a1.03 1.03 0 0 1 .9 1.7l-.5-.2-.4-.5a.77 .77 0 0 1 0-1zM124.4 142.3l2-1.1a1.5 1.5 0 0 1 1.6 1.5v.4l-.2 .4-2.1 1.2M125.3 141.8v-.1a1.16 1.16 0 0 1 1.3-1.6l.5 .2 .9 .8 .8 1.6a1.32 1.32 0 0 1-1 1.9l-1.1-.5M125.6 141.6h.1a.18 .18 0 0 0-.1-.3 .18 .18 0 0 0-.2 .1l.2 .2"/>
<path d="M125.8 140.2l.4-.2a2.15 2.15 0 0 1 2.4 1.3l.3 .6a2 2 0 0 1-.2 2.4l-.4 .2M125.8 140.3a.18 .18 0 0 1 .3 0 .18 .18 0 0 1 0 .2 .18 .18 0 0 1-.2 0zM126.9 144a.17 .17 0 0 1 .3 .1 .17 .17 0 0 1-.1 .2zM126.9 140.4a.16 .16 0 0 1 .3 .1 .16 .16 0 0 1-.2 .2zM127.6 140.2h-.1a.18 .18 0 0 1 .3-.1 .18 .18 0 0 1 0 .3M127.7 140.1l.1 .2M127.8 140.2h-.1M128.1 144.1a.18 .18 0 0 1 .2 .1 .18 .18 0 0 1-.1 .2zM128.5 143.1a.19 .19 0 0 1 .2 .1 .19 .19 0 0 1-.1 .2zM128.7 141.2l.2 .2a.19 .19 0 0 1-.2 0 .19 .19 0 0 1 0-.2zM128.8 141.2l.1 .2M129.2 142.7a.17 .17 0 0 1 .2 .1 .17 .17 0 0 1-.2 .2"/>
<path d="M129.3 142.7l.1 .2M129.3 142.8h.1M130.8 142l-1.2 .6M133.8 140.2l3.7 2.1M137.5 142.3l1.4 .8M139.4 143.1l-.1 .2M139.5 143a.21 .21 0 0 0-.2 .2 .21 .21 0 0 0 .2 .2M139.8 141.3l-.1 .2M140 141.3h-.2a.17 .17 0 0 0-.2 .2 .17 .17 0 0 0 .3 .1M140.4 144.9a.18 .18 0 0 1 .2 .2 .18 .18 0 0 1-.3 .1zM140.4 141.6a.16 .16 0 0 1 .2 .1 .16 .16 0 0 1-.1 .2 .16 .16 0 0 1-.2-.1zM141.5 145.4a.17 .17 0 0 1 .1 .3 .17 .17 0 0 1-.3 0z"/>
<path d="M142.8 145.1a.18 .18 0 0 1 .2 .2 .18 .18 0 0 1-.3 .1zM145.2 142.1a.18 .18 0 0 1 .3 .1 .18 .18 0 0 1-.2 .2l-.2-.1zM145.5 140.3a.18 .18 0 0 1 .2-.1 .18 .18 0 0 1 .2 .2 .18 .18 0 0 1-.2 .2h-.2z"/>
<circle cx="84" cy="22.5" r=".2"/>
<circle cx="79.3" cy="56.5" r=".19"/>
<circle cx="80.2" cy="58.7" r=".19"/>
<circle cx="80.2" cy="59.7" r=".2"/>
<circle cx="85.7" cy="58.9" r=".18"/>
<circle cx="86.9" cy="56.7" r=".18"/>
<circle cx="22.9" cy="77.1" r=".19"/>
<circle cx="36.6" cy="79.5" r=".18"/>
<circle cx="37.4" cy="80" r=".19"/>
<circle cx="38" cy="78.3" r=".19"/>
<circle cx="38.8" cy="78.8" r=".18"/>
<circle cx="23.9" cy="84" r=".18"/>
<circle cx="23.9" cy="81.5" r=".18"/>
<circle cx="37.4" cy="88.8" r=".17"/>
<circle cx="38.5" cy="92.5" r=".16"/>
<circle cx="38.5" cy="89.9" r=".17"/>
<circle cx="38.9" cy="91.4" r=".15"/>
<circle cx="39.1" cy="89.5" r=".16"/>
<circle cx="50.8" cy="97" r=".17"/>
<circle cx="51" cy="93.4" r=".19"/>
<circle cx="51.9" cy="97.2" r=".17"/>
<circle cx="53" cy="98.3" r=".16"/>
<circle cx="53.4" cy="99.8" r=".16"/>
<circle cx="53.7" cy="97.9" r=".17"/>
<circle cx="64.3" cy="99.9" r=".19"/>
<circle cx="69.3" cy="95.2" r=".18"/>
<circle cx="80.2" cy="97.6" r=".18"/>
<circle cx="83.9" cy="97.3" r=".19"/>
<circle cx="83.9" cy="98.2" r=".18"/>
<circle cx="86.9" cy="94.6" r=".18"/>
<circle cx="53" cy="100.8" r=".16"/>
<circle cx="65.2" cy="100.4" r=".18"/>
<circle cx="65.4" cy="105.5" r=".18"/>
<circle cx="66.5" cy="102.4" r=".19"/>
<circle cx="67.6" cy="109.3" r=".16"/>
<circle cx="82.3" cy="115.2" r=".17"/>
<circle cx="83.4" cy="115.4" r=".15"/>
<circle cx="84.5" cy="119" r=".16"/>
<circle cx="85" cy="118" r=".15"/>
<circle cx="85.1" cy="116.1" r=".16"/>
<circle cx="96.6" cy="118.6" r=".19"/>
<circle cx="100.8" cy="113.4" r=".18"/>
<circle cx="98" cy="120.5" r=".19"/>
<circle cx="99.1" cy="124.9" r=".16"/>
<circle cx="99.1" cy="127.4" r=".16"/>
<circle cx="111.4" cy="132" r=".17"/>
<circle cx="112.5" cy="135.7" r=".18"/>
<circle cx="112.5" cy="132.1" r=".17"/>
<circle cx="113.1" cy="121.7" r=".18"/>
<circle cx="113.6" cy="135.8" r=".17"/>
<circle cx="113.6" cy="133.3" r=".17"/>
<circle cx="114" cy="134.8" r=".17"/>
<circle cx="126.1" cy="133.5" r=".18"/>
<circle cx="126.1" cy="136.8" r=".18"/>
<circle cx="127.7" cy="130.1" r=".2"/>
<circle cx="128.2" cy="141.7" r=".17"/>
<circle cx="140.1" cy="143.6" r=".19"/>
<circle cx="141.5" cy="140" r=".17"/>
<circle cx="144.2" cy="143.9" r=".18"/>
</g>
<g fill="none" stroke="#000" stroke-width=".2">
<path d="M96.1 12.7h170.6v87.7h-170.6zM121.9 12.7v87.7M170.6 12.7v87.7M245.3 12.7v87.7M96.1 20h170.6M96.1 27.4h170.6M96.1 34.7h170.6M96.1 44.9h170.6M96.1 55.1h170.6M96.1 62.4h170.6M96.1 72.7h170.6M96.1 82.9h170.6"/>
<path d="M96.1 93.1h170.6M133.1 167.1h.8M133.1 166.2h.8M133.5 165.8v.9M138.3 169.7h.8M138.3 168.9h.8M138.7 168.5v.8M144.7 175h.8M144.7 174.2h.8M144.8 172.4h.9M144.8 171.6h.9M145.1 173.8v.8"/>
<path d="M145.2 171.1v.9M149.1 169.7h.8M149.1 168.9h.8M149.5 168.5v.8"/>
</g>
<g fill="none" stroke="#c0c0c0" stroke-width=".2">
<path d="M68.3 159.7h50.3M93.7 153.3v44.9M118.6 153.3v49.9M118.6 157.2h34.9M153.5 153.3v49.9M153.5 158.1h43.1M172.5 153.3v28.6M184.4 153.3v28.6M196.6 153.3v49.9M266.7 153.3h-198.4v49.9M68.3 178.7h50.3M68.3 172.4h50.3"/>
<path d="M68.3 166h50.3M68.3 180h-41.6v23.2M118.6 177.7h35M153.5 167.6h43.1M153.5 162.8h43.1M153.5 172.4h43.1M153.5 177.1h43.1M196.6 162.7h70.1M68.3 198.2h85.2M68.3 191.4l85.2 .1M68.3 185.1h50.3M118.6 184.6h35"/>
<path d="M153.6 181.9h43M196.6 197.8h70.1M196.6 184.9h70.1M206.7 184.9v12.9M217.5 197.8v5.4M242.2 197.8v5.4M252.2 184.9v12.9"/>
</g>
<path d="M139.7 3.2v9.5M3.1 107.9h9.6M266.7 107.9h9.5M139.7 203.2v9.6" fill="none" stroke="#c0c0c0" stroke-width=".25"/>
<path d="M12.7 12.7h254v190.5h-254z" fill="none" stroke="#c0c0c0" stroke-width=".5"/>
<text font-size="8.5" x="198.9" y="195.5">A</text>
<g font-size="8.1">
<text x="67.6" y="8.9">2</text>
<text x="207.3" y="8.9">1</text>
<text x="4.4" y="56.1">B</text>
<text x="270.4" y="56.1">B</text>
<text x="3.7" y="164.1">A</text>
<text x="269.7" y="164.1">A</text>
<text x="67.6" y="212.4">2</text>
<text x="207.3" y="212.4">1</text>
</g>
<g font-size="4.2">
<text x="100" y="17.9">ITEM NO.</text>
<text x="132.2" y="17.9">PART NUMBER</text>
<text x="194.7" y="17.9">DESCRIPTION</text>
<text x="251.4" y="17.9">QTY.</text>
<text x="107.8" y="25.2">1</text>
<text x="122.4" y="25.2">12_NOM_Tee_Branch</text>
<text x="254.8" y="25.2">1</text>
<text x="107.8" y="32.5">2</text>
<text x="122.4" y="32.5">12_to_6_Tee_Reducer</text>
<text x="254.8" y="32.5">8</text>
<text x="107.8" y="40.9">3</text>
<text x="122.4" y="38.9">12_NOM_Flange_Adap</text>
<text x="253.6" y="40.9">19</text>
<text x="122.4" y="43">ter</text>
<text x="107.8" y="51.1">4</text>
<text x="122.4" y="49.1">Class_150_Slip-</text>
<text x="122.4" y="53.2">On_Plate_Flange</text>
<text x="253.6" y="51.1">19</text>
<text x="107.8" y="59.9">5</text>
<text x="122.4" y="59.9">12_NOM_Blind_Flange</text>
<text x="254.8" y="59.9">2</text>
<text x="107.8" y="68.7">6</text>
<text x="122.4" y="66.6">12_NOM_Pipe_Segme</text>
<text x="122.4" y="70.7">nt</text>
<text x="254.8" y="68.7">2</text>
<text x="122.4" y="76.8">6_NOM_Flange_Adapt</text>
<text x="107.8" y="78.9">7</text>
<text x="122.4" y="80.9">er</text>
<text x="254.8" y="78.9">8</text>
<text x="107.8" y="89.1">8</text>
<text x="122.4" y="87">6_NOM_Class_150_Slip-</text>
<text x="254.8" y="89.1">8</text>
<text x="122.4" y="91.1">On_Plate_Flange</text>
<text x="107.8" y="97.9">9</text>
<text x="122.4" y="97.9">Nozzle(Flanged)</text>
<text x="254.8" y="97.9">8</text>
<text x="210" y="193.5">Manifold Assembly</text>
</g>
<g font-size="3.4">
<text x="197.8" y="166">TITLE:</text>
<text x="198.7" y="188.1">SIZE</text>
<text x="207.5" y="188.1">DWG. NO.</text>
<text x="256.5" y="188.2">REV</text>
<text x="198.8" y="201.7">SCALE: 1:55</text>
<text x="217.7" y="201.8">WEIGHT:</text>
<text x="244.5" y="201.7">SHEET 1 OF 1</text>
</g>
<text font-size="2.4" x="119.8" y="156.2">UNLESS OTHERWISE SPECIFIED:</text>
<g font-size="2.2">
<text x="119.5" y="161.8">DIMENSIONS ARE IN INCHES</text>
<text x="154.8" y="161.4">DRAWN</text>
<text x="175.4" y="156.6">NAME</text>
<text x="187.9" y="156.7">DATE</text>
<text x="119.5" y="164.4">TOLERANCES:</text>
<text x="119.5" y="167.1">FRACTIONAL</text>
<text x="154.9" y="166.3">CHECKED</text>
<text x="119.5" y="169.7">ANGULAR: MACH</text>
<text x="119.5" y="172.4">TWO PLACE DECIMAL</text>
<text x="142.5" y="169.7">BEND</text>
<text x="154.8" y="171">ENG APPR.</text>
<text x="119.5" y="175">THREE PLACE DECIMAL</text>
<text x="154.9" y="175.7">MFG APPR.</text>
<text x="154.9" y="180.4">Q.A.</text>
<text x="154.9" y="184.6">COMMENTS:</text>
</g>
<g font-size="2.1">
<text x="75.5" y="195.7">NEXT ASSY</text>
<text x="100.9" y="195.7">USED ON</text>
<text x="86.9" y="201.5">APPLICATION</text>
<text x="123.1" y="201.6">DO NOT SCALE DRAWING</text>
</g>
<g font-size="2">
<text x="31.5" y="182.9">PROPRIETARY AND CONFIDENTIAL</text>
<text x="119.2" y="180.6">INTERPRET GEOMETRIC</text>
<text x="119.2" y="183.1">TOLERANCING PER:</text>
<text x="27.8" y="186.5">THE INFORMATION CONTAINED IN THIS</text>
<text x="27.8" y="189">DRAWING IS THE SOLE PROPERTY OF</text>
<text x="27.8" y="191.6">&lt;INSERT COMPANY NAME HERE&gt;. ANY</text>
<text x="119.1" y="186.7">MATERIAL</text>
<text x="27.8" y="194.1">REPRODUCTION IN PART OR AS A WHOLE</text>
<text x="27.8" y="196.6">WITHOUT THE WRITTEN PERMISSION OF</text>
<text x="119.1" y="193.5">FINISH</text>
<text x="27.8" y="199.1">&lt;INSERT COMPANY NAME HERE&gt; IS</text>
<text x="27.8" y="201.7">PROHIBITED.</text>
</g>
</svg>
